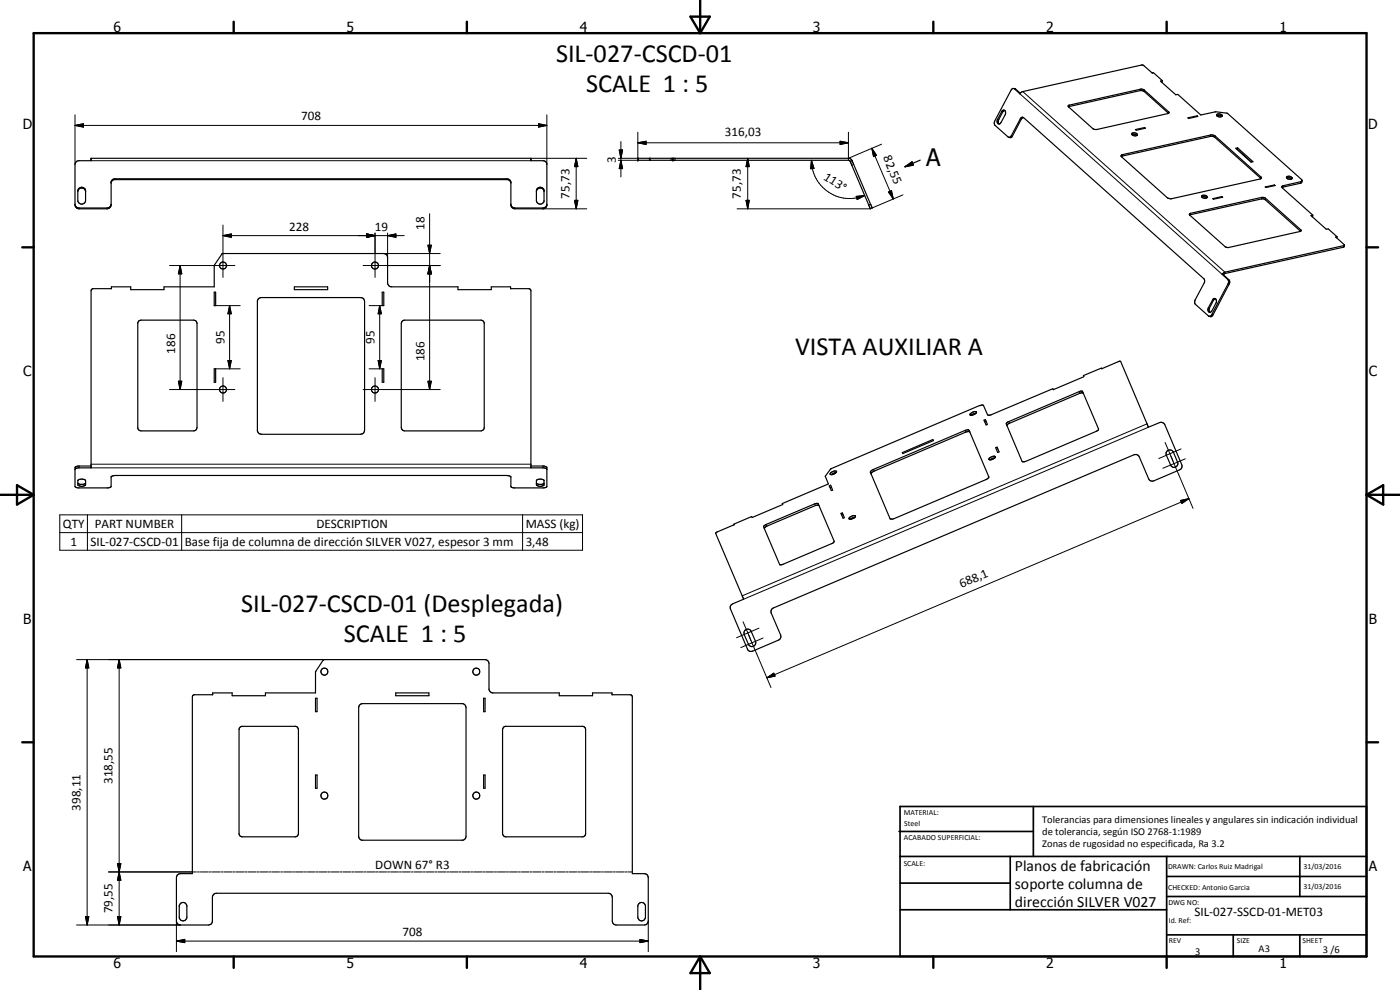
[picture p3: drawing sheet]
<svg xmlns="http://www.w3.org/2000/svg" width="420mm" height="297mm" viewBox="0 0 420 297" stroke-linecap="round" stroke-linejoin="round" font-family="sans-serif">
<g fill="none" stroke="#000" stroke-width=".35">
<path d="M300.7 33.3l.3-.2h.5l.3 .5-.1 .6-1.3 2.5-.5 .5a.85 .85 0 0 1-.5-1.4zM301.5 33.1l-.6 .5-1.1 2.3-.2 .6 .3 .7M304.2 26.5l.6 .3 1.4 1.2M307.1 35.3l-.6 .4-2.8 5.3-.4 .3-.6-.1M320.6 32l22-4.8 .8 .2 7.3 6.6M320.6 31.7l21.9-5 .8 .2 7.5 6.8-.3 .4-21.8 4.8-.7-.3-7.3-6.5zM340.8 38.9l2.7-.6 .2 .2-2.7 .6zM343.5 38.3v.2M348.9 24.2l-2.7-2.4-.4 .1-2.6-2.3-.5-.1-36 8-.6 .7-1.7-1.5-.4-.2-.6 .6-4.9 9.2-.1 .8 .3 .5 4.1 3.6 .7-.5 2.8-5.2 .4-.3 .5 .1 54.1 48.3 .2 .5v.7l-2.8 5.2-.2 .7 .3 .7 4 3.5 .7-.3 5.2-9.8-.2-1-1.7-1.5M348.9 24.2l-.3 .5M348.9 24.2l-.6 .1 4.6 4.1 .6-.1 6.9 6.2a11.6 11.6 0 0 1 7.8-.5l22.4 19.8 .2 .4M356.5 35.3l2.8-.5 .2 .1-2.8 .7z"/>
<path d="M359.3 34.8l-.1 .2M365.1 34.4l.1-.1a1.11 1.11 0 0 1 1.6 .5 1.03 1.03 0 0 1-1.7-.4zM365.2 34.7l.7-.1 .8 .4M23 48.4l.7-.2h3.6v-.7h132v.7h3.6a1.2 1.2 0 0 1 1.2 .9v12.7l-.5 .6-.7 .3h-8.4l-.9-.5-.3-.7v-7l-.4-.6-.8-.3h-117.6l-.7 .3-.5 .6v7l-.4 .9-.8 .3h-8.4l-.7-.3-.5-.9v-12.2zM23.6 56.6a1.21 1.21 0 0 1 1.3-.4 1.21 1.21 0 0 1 .8 1v3a1.17 1.17 0 0 1-1.2 1.1 1.17 1.17 0 0 1-1.1-1.1v-3zM25.6 57.2a1.17 1.17 0 0 0-1.2-.8 1.17 1.17 0 0 0-1 1.1M25.6 57.2l.1 .3M33.3 54.7l.3-.4 .6-.4h118.2l.7 .4 .2 .4M161 57.2a1.17 1.17 0 0 1 1.1-.8 1.17 1.17 0 0 1 1.2 .8M161 57.2v.3M161.2 56.6a1.22 1.22 0 0 1 2.1 .4v3.5a1.18 1.18 0 0 1-1.3 .7 1.18 1.18 0 0 1-1-1v-3zM201.4 47.5v.6"/>
<path d="M202 47.5v.6M255.7 48.2l-.4-.5-.5-.2h-63.4v.6h63.2l.6 .3M255.7 48.3l6 14.1-.5 .3-6-14.3M255.7 48.2v.1M255.7 48.2l-.5 .2M271.6 50l2.1-1.4 .4 .9zM276.2 48l-4.6 2M336.5 46.9l27.1-6 1 .3 13.8 12.4M336.5 46.9v-.3l.4-.2 26.8-5.9 1 .3 13.7 12.2 .1 .3-.1 .3M336.5 46.9l13.8 12.4 1 .3 27.1-6M339.7 40.4l.7-.1 .8 .3M339.7 40l.3-.1a.84 .84 0 0 1 1.3 .7 1.14 1.14 0 0 1-1.7-.5z"/>
<path d="M360.7 59.1l.4-.1 1.1 .4M360.7 58.7l.9-.1a.47 .47 0 0 1 .7 .3 .47 .47 0 0 1-.4 .6l-1-.2-.3-.3zM364 59.6l2.7-.6 .2 .2-2.7 .6zM366.7 59v.2M370.9 44.5l.5-.1 4.6 4.1-.6 .1zM371.2 44.8h.2M371.4 44.8l4.2 3.8M371.4 44.4v.4M379.7 56.1l2.8-.6 .2 .2-2.8 .6zM382.5 55.5l-.1 .2M384.8 56.3l9.2 8.3M386.2 53.4l.8-.1 .6 .4"/>
<path d="M386.2 53a1.14 1.14 0 0 1 1.6 .5 1.03 1.03 0 0 1-1.7-.4zM390.8 54.2l-.2 .7-.3 .1-5.5 1.3M390.8 54.2l-.5 .3-5.3 1.3-.3 .1 .1 .4M22.5 61.3l.5 .8 .7 .3h8.4l.8-.3 .4-.6M33.3 61.3v.2M153.3 61.3l.3 .7 .9 .4h8.4l.7-.3 .5-.6M357 64.5l22-4.9 .6 .2 10.7 9.6M357.1 64.6l-.2-.3 .4-.3 21.7-4.8 .8 .3 10.5 9.4 .2 .4-.2 .1M357.1 64.6l10.6 9.5 .8 .2 21.8-4.9M394 64.6l-.2 .4M394 64.6l-.6 .1 4.6 4.1 .6-.1 2.7 2.3M400.9 71.1h.1"/>
<path d="M400.9 71.2l2.6 2.4M401.3 71l-.1 .4M401.3 71l-.3 .1M403.5 73.6l-35.9 8.1-.8 .6M403.5 73.6l-.3 .6-35.6 7.9-.5 .3M41.7 96.3l.6-.2h15.8l.8 .3 .2 .7v31.2l-.2 .6-.3 .3-16.3 .1-.9-.6-.1-31.9zM64.3 87.7h.4v4h-.4zM77.5 89.7l.9-.4h29.8l1 .4 .2 .8v38.6l-.4 .9-.8 .3h-29.8l-.9-.5-.3-.5v-39.1zM88.3 86.1h10v.8h-10zM114.7 87.7h.5v4h-.5zM120.6 96.4l.8-.3h22.9l.8 .3 .2 .4v31.7l-.5 .7-23.4 .1-.8-.4-.2-.6v-31.2zM364 89.8a.71 .71 0 0 1 .9 0 .71 .71 0 0 1 .1 1l-1.3 2.5a.7 .7 0 0 1-1 .3 .7 .7 0 0 1-.1-1.1z"/>
<path d="M364.8 89.7l-.6 .4-1.3 2.5v.7l.3 .4M366.8 82.3l.3 .1M367.1 82.4l1.9 1.8v.9l-5.1 9.6-.5 .3-.5-.1M64.3 110.7h.4v4h-.4zM114.7 110.7h.5v4h-.5zM325.2 118h-1.1l-21.3 9-.6 .7M27.3 139.8h-3.9l-.8 .3v6l.8 .3 9.5-.1 .4-.4v-2.9l1.2-.3h117.6l1.2 .3v2.9l.5 .4 9.4 .1 .9-.4v-5.8l-.9-.4h-3.9M270.8 135.8l9.2-3.9 .1 .3-9.2 3.9zM291.1 129.7l-.4-.2-.9 .2-27.7 11.7-.7 .6v.2M291.2 124.2a1.36 1.36 0 0 1 1.9-.5 1.89 1.89 0 0 1-2 .8zM292.9 124l-1.4 .6M295.3 126.1l.4-.2 .6 1.4-.4 .2z"/>
<path d="M295.9 126.4l-.4 .2M296.8 137.5l.3-.2a1.26 1.26 0 0 1 1.6-.2v.1a1.61 1.61 0 0 1-2 .6zM298.6 137.4l-1.5 .6M298.8 134.3l.4-.1 .6 1.4-.4 .2zM299.5 134.7l-.5 .2M302.2 126.8l21.6-9.3 .8-.2 .3 .2 4.8 11.3-.6 .6-21.3 9-.9 .2-4.9-11.4zM350.2 135.4a1.19 1.19 0 0 1 2 .3l1.2 2.9a1.13 1.13 0 0 1-.6 1.5 1.13 1.13 0 0 1-1.5-.6l-1.3-3.1zM23.4 144.9l.6 .4h1l.7-.4M23.4 144.1a1.87 1.87 0 0 1 2.3 .1v1.3a1.68 1.68 0 0 1-2.3 0zM161 144.9l.6 .4h1l.7-.3M161 144.1a1.94 1.94 0 0 1 2.3 0l-.1 1.6a1.77 1.77 0 0 1-2.2-.2zM164.1 140.8l-.9-.4h-3.9l-.1-53.5-.5-.3h-5.5v-.5h-5.8v.8h-10v-.8h-19.9a1.21 1.21 0 0 1-1.2-1.2v-7.6l-.2-.8-.7-.4h-48.7l-2.4 3.6v6.4h-15.1v.8h-10v-.8h-5.8v.5l-5.8 .1-.3 .5v53.2h-3.9l-.9 .4"/>
<path d="M214.8 159.9l5.4-2.4v-.2l5.4-2.3 .1 .3 9.2-3.9-.1-.3 13.8-5.9-.9-2.3 1.7-2.3 44.5-18.9 1.2-.1 1.3 2.8 .2 .2 .8-.1 18.6-7.9 .1 .3 9.2-3.9-.1-.3 10.8-4.3 .3 .1 8.4 19.7 3.3-1.4 .8-.1 .7 .5 5.2 12.5-.1 .8-.6 .5-7.7 3.3h-.8l-.8-.7-2.9-6.7-.6-.5h-.9l-108.2 46-.6 .5-.1 .8 2.9 6.8-.1 1.1-.6 .5-8 3.4-.8-.2-.5-.6-5.2-12.2v-.5l.5-.6 3.6-1.6zM220.2 157.5h.1M229.2 157.9l.7-.5 14.6-6.2 .9-.2 4.9 11.5-.5 .6-14.8 6.2-.9 .2zM245.8 151.7h-1.1l-14.5 6.2-.8 .7M248.9 145.8l.4-.2 .6 1.5-.4 .1zM249.2 142a1.34 1.34 0 0 1 1.9-.4 1.52 1.52 0 0 1-2 .6zM249.5 146.1l-.4 .2M250.9 141.8l-.9 .2-.5 .4M252.4 154.1l.4-.2 .6 1.4-.4 .2zM253 154.4l-.4 .2M254.9 155.4l.1-.2a1.63 1.63 0 0 1 1.7-.4 1.49 1.49 0 0 1-1.9 .8zM256.6 155.2l-.7 .1-.7 .5"/>
<path d="M261.4 141.4l.5-.5 27.7-11.7 .9-.3 .4 .3 5.8 14.1-.9 .6-27.4 11.7-1.1 .1-6.1-14zM223.6 189.1a1.13 1.13 0 0 1 1.9 .4l1.2 2.9a1.15 1.15 0 0 1-.6 1.5 1.15 1.15 0 0 1-1.5-.6l-1.3-2.9v-.8zM57.9 208.7l.5-.3h5.4v-.5h5.9v.8h10v-.8h15v-6.3l2.5-3.7h48.4l.7 .3 .4 .6 .1 8.2 .9 .9h20.1v.8h10v-.8h5.9v.5l5.8 .2 .3 .5v53h3.6l.7 .3 .3 .4 .2 13.6-.3 .7-.9 .4h-8.7a1.08 1.08 0 0 1-.9-1.1l-.1-7.5-.4-.6-.8-.3h-117.5l-.8 .3-.4 .6-.1 7.5a1.14 1.14 0 0 1-1.1 1.1h-8.5l-.7-.2-.5-.9 .2-13.6 .3-.4 .7-.3h3.6zM72.1 218.1l.4-.2h16.3l.6 .6 .2 31.6-.6 .9-16.5 .1-.7-.6-.1-31.6zM94.7 209.5h.5v4h-.5zM107.9 211.6l.7-.5h30.3l.7 .5 .3 .7v38.6l-.3 .8-.4 .3-30.6 .1-.7-.4-.3-.8v-38.6zM118.8 207.9h9.9v.8h-9.9zM145.1 209.5h.5v4h-.5zM151.2 218.1l.4-.2h23.4l.7 .6 .1 31.6-.4 .8-.4 .2h-23.4l-.5-.4-.3-.6v-31.2zM94.7 232.5h.5v4h-.5zM145.1 232.5h.5v4h-.5zM54.2 271a1.19 1.19 0 0 1 1.9 .7v3.7a1.18 1.18 0 0 1-1.2 .9 1.18 1.18 0 0 1-1.1-.9v-3.7z"/>
<path d="M191.8 271a1.19 1.19 0 0 1 1.9 .7v3.7a1.18 1.18 0 0 1-1.1 .9 1.18 1.18 0 0 1-1.2-.9v-3.7z"/>
<circle cx="67" cy="79.7" r="1.05"/>
<circle cx="112.5" cy="79.7" r="1.07"/>
<circle cx="66.9" cy="116.9" r="1.06"/>
<circle cx="112.5" cy="116.9" r="1.07"/>
<circle cx="97.3" cy="201.5" r="1.05"/>
<circle cx="143" cy="201.5" r="1.05"/>
<circle cx="97.3" cy="238.7" r="1.05"/>
<circle cx="143" cy="238.7" r="1.06"/>
</g>
<g fill="none" stroke="#000" stroke-width=".3">
<path d="M22.5 37.6l2.5-.5v1zM22.5 37.6h141.6M22.5 34.5v14.8M161.6 37.1l2.5 .5-2.5 .5zM164.1 34.5v14.8M191.4 39.7v7.8M254.6 39.7v8.4M299.4 35.8l.4 .1M300.6 33.5l.3 .1M304.4 26.7l.4 .1M306.1 28.2l60.7 54.1M306.2 35.7h.3"/>
<path d="M306.9 27.5l60.7 54.2v.4M320.9 31.5v.5M342.3 26.8l-.1 .4M343.4 27.1v.3M350.7 33.5l-.1 .5M27.3 48.2h132M34.5 53.6v.3M152.1 53.6v.3M159.3 47.5h16.8M172.9 47.5l.5 2.5h-1zM172.9 47.5v15.2M185.6 47.5h6v.6h-6"/>
<path d="M185.8 45h1l-.5 2.5zM186.3 48.1l.5 2.5h-1zM186.3 42.5v10.6M191.4 42.8l2.5-.4v.9zM191.4 42.8h63.2M194.9 47.5v.6M195.1 47.5v.6M201.9 47.5v.6M202.6 47.5v.6M224.4 47.5l.5 2.5h-1zM224.4 47.5v15.2M243.5 48.1l.8 2.4-1 .1z"/>
<path d="M243.5 48.1a11.3 11.3 0 0 0 2.8 7.4 11.4 11.4 0 0 0 10.8 3.9l2.4-.7M252.1 42.4l2.5 .4-2.5 .5zM256.2 49.3l-.6 .3M257 58.9l2.5-.2-2.3 1.2zM261.7 44.5l1.3 2.1-.8 .4zM261.7 44.5l6.4 15.2M264.6 43.3l-10 4.2M266.6 57.6l.9-.4 .6 2.5zM271 58.5l-9.3 3.9M303.5 40.7l.4 .1M336.9 46.4l-.1 .4M363.3 40.5v.4"/>
<path d="M364.7 40.8l-.1 .4M378.4 53l-.1 .5M378.7 59.2l-.1 .5M379.8 59.5l-.1 .4M385.1 55.7v.4M390.3 54.5v.5M23.7 62.4v.3M32.1 62.4v.3M50.9 79.7h19.6M54 79.7l.6 2.5h-1.1zM54 79.7v37.2M66.9 70.7l2.5-.5v1z"/>
<path d="M66.9 67.5v15.7M66.9 70.7h54.4M109 79.7h23.1M110 70.2l2.6 .5-2.6 .5zM112.6 69.9v13.3M115.1 76.1h17M116.3 70.7l2.5-.5v1zM116.3 69.9v7.4M128.4 73.6h1l-.5 2.5zM128.9 79.7l.5 2.5h-1zM128.9 64.1v52.8M154.5 62.4v.3"/>
<path d="M162.9 62.4v.3h13.2M172.4 60.1h1l-.5 2.6zM221.2 62.7h40M223.9 60.1h1l-.5 2.6zM261.3 61.3l-.6 .2M357.3 64l-.1 .4M390.3 68.9v.4M401 71.1v.1M403.3 73.7l-.1 .5M64.3 91.7h7.8M68.9 91.7l.5 2.4h-1zM68.9 91.7v19"/>
<path d="M110.8 91.7h3.9M113.9 91.7l.6 2.4h-1zM113.9 91.7v19M362.7 92.3l.3 .1M363.6 94.4l.4 .1M363.9 90l.3 .1M368.5 83.8l.3 .1M368.5 85.2l.4 .1M50.9 116.9h19.6M53.5 114.4h1.1l-.6 2.5zM64.7 110.7h7.4M66.9 113.3v7.1"/>
<path d="M68.4 108.2h1l-.5 2.5zM109 116.9h23.1M110.8 110.7h3.9M112.6 113.3v7.1M113.5 108.2h1l-.6 2.5zM128.4 114.4h1l-.5 2.5zM323.8 117.5l.3 .5M23.7 139.8v.6M27.3 139.3h132M162.9 139.8v.6M289.6 129.2l.2 .5M302.8 126.5l.2 .5"/>
<path d="M344.2 127.2l-121.5 51.6M344.7 128.2l-121.5 51.6M349.7 132.8l2.4 5.6M351.4 136.8l.9 2.3M352.3 139.1l5.7 13.4M352.3 139.1l-3.3 1.4M354.4 134.7l-6.6 2.9M355.7 137.7l-3.4 1.4M17.9 154.5h156.9v10.6h-156.9zM17.9 159.8h156.9M26.2 154.5v10.6M27.3 140.4h132"/>
<path d="M54.5 154.5v10.6M156.8 154.5v10.6M229.9 157.4l.3 .5M244.5 151.2l.2 .5M262.2 140.8l.2 .6M354.3 150.2l2.5-.6-2.1 1.4zM356.8 149.6l-126.6 53.8M23 197.9h74.3M26.2 197.9l.5 2.5h-1.1zM26.2 197.9v79.6M35.8 197.9l.5 2.5h-1zM35.8 197.9v79.6"/>
<path d="M223 186.6l1.4 3.3M224.4 189.9l1 2.3M224.4 189.9l-3.3 1.4M224.7 190.5l6.7 15.8M227.8 188.5l-3.4 1.4M229 191.4l-6.7 2.9M230.2 203.4l2-1.4 .4 .9zM35.3 259.1h1l-.5 2.5zM35.3 259.1l1 5h-1l1-5zM23 277.5h31.1M25.6 275h1.1l-.5 2.5zM32.6 261.6h26.4"/>
<path d="M35.3 275h1l-.5 2.5zM35.8 261.6l.5 2.5h-1zM52.9 276.4v9.1M59.3 261.6h.5M60.1 261.6h2.4M62.8 261.6h.6M63.7 261.6h2.4M66.4 261.6h.6M67.3 261.6h2.3M69.9 261.6h.6M70.8 261.6h2.4M73.5 261.6h.6"/>
<path d="M74.4 261.6h2.4M77.1 261.6h.6M78 261.6h2.3M80.6 261.6h.6M81.5 261.6h2.4M84.2 261.6h.6M85.1 261.6h2.4M87.8 261.6h.6M88.7 261.6h2.3M91.3 261.6h.6M92.2 261.6h2.4M94.9 261.6h.6"/>
<path d="M95.8 261.6h2.4M98.5 261.6h.6M99.4 261.6h2.4M102.1 261.6h.5M102.9 261.6h2.4M105.6 261.6h.6M106.5 261.6h2.4M109.2 261.6h.6M110.1 261.6h2.4M112.7 261.6h.7M113.7 261.6h2.3M116.3 261.6h.6"/>
<path d="M117.2 261.6h2.4M119.9 261.6h.6M120.8 261.6h2.3M123.5 261.6h.5M124.4 261.6h2.3M127 261.6h.6M127.9 261.6h2.4M130.6 261.6h.6M131.5 261.6h2.3M134.1 261.6h.7M135 261.6h2.4M137.7 261.6h.6"/>
<path d="M138.6 261.6h2.4M141.3 261.6h.6M142.2 261.6h2.4M144.9 261.6h.5M145.7 261.6h2.4M148.4 261.6h.6M149.3 261.6h2.4M152 261.6h.6M152.9 261.6h2.4M155.6 261.6h.6M156.5 261.6h2.3M159.1 261.6h.6"/>
<path d="M160 261.6h2.4M162.7 261.6h.6M163.6 261.6h2.4M166.3 261.6h.6M167.2 261.6h2.3M169.8 261.6h.6M170.7 261.6h2.4M173.4 261.6h.6M174.3 261.6h2.4M177 261.6h.6M177.9 261.6h2.3M180.5 261.6h.6"/>
<path d="M181.4 261.6h2.4M184.1 261.6h.6M185 261.6h2.4M187.7 261.6h.5M188.5 261.6h1.3M194.6 276.4v9.1M52.9 282.4l2.5-.5v.9zM52.9 282.4h141.7M192.1 281.9l2.5 .5-2.5 .4z"/>
</g>
<g fill="#000">
<circle cx="27.3" cy="47.5" r=".18"/>
<circle cx="159.3" cy="47.5" r=".18"/>
<circle cx="191.4" cy="48.1" r=".18"/>
<circle cx="191.4" cy="47.5" r=".18"/>
<circle cx="202" cy="48.1" r=".18"/>
<circle cx="202" cy="47.5" r=".18"/>
</g>
<g fill="none" stroke="#000" stroke-width=".71">
<path d="M10.1 9.9h400v277.1h-400zM70.1 6.5v3.4M140.1 6.5v3.4M207.2 5h5.8l-2.9 4.9zM210.1 0v9.9M280.1 6.5v3.4M350.1 6.5v3.4M6.7 74.2h3.4M410.1 74.2h3.5M.1 148.5h10M5.1 145.6l5 2.9-5 2.9zM410.1 148.5h10"/>
<path d="M410.1 148.5l5-2.9v5.8zM6.7 222.7h3.4M410.1 222.7h3.5M70.1 287v3.4M140.1 287v3.4M210.1 287v10M210.1 287l2.9 5h-5.8zM280.1 287v3.4M350.1 287v3.4"/>
</g>
<g fill="none" stroke="#000" stroke-width=".51">
<path d="M269.8 249.5h40.3M270.1 242h140v45h-140zM270.1 257h140M303.2 257v16M310.1 242v15M350.1 257v30M390.1 257v12M270.1 265h33.1M270.1 273h80M350.1 269h60M350.1 263h60M350.1 280.5h60"/>
<path d="M370.1 280.5v6.5M390.1 280.5v6.5"/>
</g>
<g fill="#000">
<path d="M22.5 37.6l2.5-.5v1zM161.6 37.1l2.5 .5-2.5 .5zM172.9 47.5l.5 2.5h-1zM185.8 45h1l-.5 2.5zM186.3 48.1l.5 2.5h-1zM191.4 42.8l2.5-.4v.9zM224.4 47.5l.5 2.5h-1zM243.5 48.1l.8 2.4-1 .1zM252.1 42.4l2.5 .4-2.5 .5zM257 58.9l2.5-.2-2.3 1.2zM261.7 44.5l1.3 2.1-.8 .4zM266.6 57.6l.9-.4 .6 2.5z"/>
<path d="M271.6 50l2.1-1.4 .4 .9zM66.9 70.7l2.5-.5v1zM110 70.2l2.6 .5-2.6 .5zM116.3 70.7l2.5-.5v1zM128.4 73.6h1l-.5 2.5zM172.4 60.1h1l-.5 2.6zM223.9 60.1h1l-.5 2.6zM54 79.7l.6 2.5h-1.1zM68.9 91.7l.5 2.4h-1zM113.9 91.7l.6 2.4h-1zM128.9 79.7l.5 2.5h-1zM53.5 114.4h1.1l-.6 2.5z"/>
<path d="M68.4 108.2h1l-.5 2.5zM113.5 108.2h1l-.6 2.5zM128.4 114.4h1l-.5 2.5zM354.3 150.2l2.5-.6-2.1 1.4zM26.2 197.9l.5 2.5h-1.1zM35.8 197.9l.5 2.5h-1zM230.2 203.4l2-1.4 .4 .9zM35.3 259.1h1l-.5 2.5zM25.6 275h1.1l-.5 2.5zM35.3 275h1l-.5 2.5zM35.8 261.6l.5 2.5h-1zM52.9 282.4l2.5-.5v.9z"/>
<path d="M192.1 281.9l2.5 .5-2.5 .4z"/>
</g>
<g font-size="7.9">
<text x="166.9" y="18.6">SIL-027-CSCD-01</text>
<text x="175.9" y="27.6">SCALE 1 : 5</text>
<text x="238.6" y="106.5">VISTA AUXILIAR A</text>
<text x="72.3" y="183.5">SIL-027-CSCD-01 (Desplegada)</text>
<text x="103.2" y="192.5">SCALE 1 : 5</text>
</g>
<text font-size="7.2" x="277.9" y="49.9">A</text>
<g font-size="4.7">
<text x="304.6" y="261.2">Planos de fabricación</text>
<text x="304.6" y="266.6">soporte columna de</text>
<text x="304.6" y="272">dirección SILVER V027</text>
</g>
<g font-size="4.2">
<text x="34" y="9.6">6</text>
<text x="104" y="9.6">5</text>
<text x="174" y="9.6">4</text>
<text x="244" y="9.6">3</text>
<text x="314" y="9.6">2</text>
<text x="384" y="9.6">1</text>
<text x="6.8" y="38.7">D</text>
<text x="410.6" y="38.7">D</text>
<text x="7" y="112.9">C</text>
<text x="410.8" y="112.9">C</text>
<text x="7" y="187.1">B</text>
<text x="410.8" y="187.1">B</text>
<text x="7" y="261.4">A</text>
<text x="410.8" y="261.4">A</text>
<text x="34" y="290.4">6</text>
<text x="104" y="290.4">5</text>
<text x="174" y="290.4">4</text>
<text x="244" y="290.4">3</text>
<text x="314" y="290.4">2</text>
<text x="384" y="290.4">1</text>
</g>
<g font-size="3.9">
<text x="90.4" y="36.1">708</text>
<text x="217.5" y="40.8">316,03</text>
<text x="265" y="47.2" transform="rotate(67 265 47.2)">82,55</text>
<text x="184.8" y="48.8" transform="rotate(-90 184.8 48.8)">3</text>
<text x="247" y="53.6" transform="rotate(34 247 53.6)">113°</text>
<text x="170.9" y="59.6" transform="rotate(-90 170.9 59.6)">75,73</text>
<text x="222.3" y="59.6" transform="rotate(-90 222.3 59.6)">75,73</text>
<text x="86.8" y="69.2">228</text>
<text x="112.5" y="69.2">19</text>
<text x="127.4" y="68.9" transform="rotate(-90 127.4 68.9)">18</text>
<text x="52.5" y="106.1" transform="rotate(-90 52.5 106.1)">186</text>
<text x="67.4" y="103.2" transform="rotate(-90 67.4 103.2)">95</text>
<text x="112.4" y="103.2" transform="rotate(-90 112.4 103.2)">95</text>
<text x="127.4" y="108.4" transform="rotate(-90 127.4 108.4)">186</text>
<text x="18.9" y="158.4">QTY</text>
<text x="28.4" y="158.4">PART NUMBER</text>
<text x="94.9" y="158.4">DESCRIPTION</text>
<text x="157.8" y="158.5">MASS (kg)</text>
<text x="21.1" y="163.7">1</text>
<text x="27.2" y="163.7">SIL-027-CSCD-01</text>
<text x="55.4" y="163.8">Base fija de columna de dirección SILVER V027, espesor 3 mm</text>
<text x="157.8" y="163.7">3,48</text>
<text x="288.5" y="176.4" transform="rotate(-23 288.5 176.4)">688,1</text>
<text x="33.7" y="235.2" transform="rotate(-90 33.7 235.2)">318,55</text>
<text x="24.1" y="243.2" transform="rotate(-90 24.1 243.2)">398,11</text>
<text x="112.6" y="260.9">DOWN 67° R3</text>
<text x="33.7" y="274.1" transform="rotate(-90 33.7 274.1)">79,55</text>
<text x="358.5" y="275">SIL-027-SSCD-01-MET03</text>
<text x="120.8" y="280.8">708</text>
</g>
<g font-size="3.1">
<text x="312.7" y="246.8">Tolerancias para dimensiones lineales y angulares sin indicación individual</text>
<text x="312.7" y="250.4">de tolerancia, según ISO 2768-1:1989</text>
<text x="312.7" y="254">Zonas de rugosidad no especificada, Ra 3.2</text>
<text x="358.7" y="286.4">3</text>
<text x="377.7" y="285.6">A3</text>
<text x="397" y="285.9">3 /6</text>
</g>
<g font-size="2.4">
<text x="271.2" y="244.4">MATERIAL:</text>
<text x="271.3" y="252">ACABADO SUPERFICIAL:</text>
<text x="271.4" y="247.9">Steel</text>
<text x="271.2" y="259.7">SCALE:</text>
<text x="350.6" y="260.8">DRAWN: Carlos Ruiz Madrigal</text>
<text x="391.2" y="260.6">31/03/2016</text>
<text x="350.6" y="267">CHECKED: Antonio Garcia</text>
<text x="391.2" y="266.7">31/03/2016</text>
<text x="350.6" y="271.4">DWG NO:</text>
<text x="350.8" y="276.9">Id. Ref:</text>
<text x="350.8" y="282.8">REV</text>
<text x="371.2" y="282.9">SIZE</text>
<text x="390.9" y="282.9">SHEET</text>
</g>
</svg>
